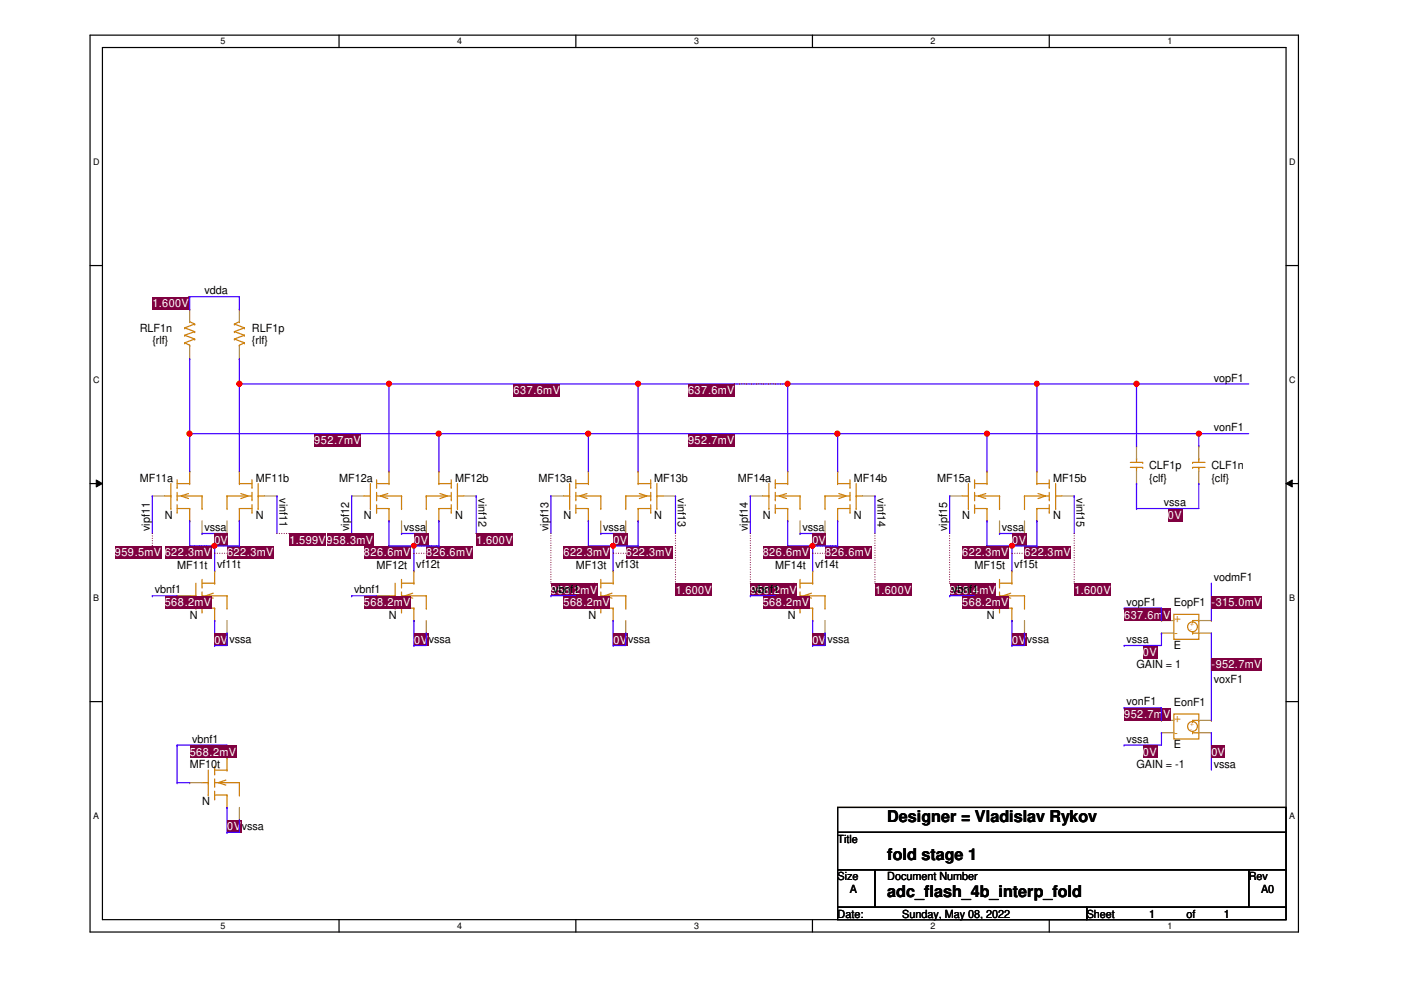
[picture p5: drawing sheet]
<svg xmlns="http://www.w3.org/2000/svg" width="297mm" height="210mm" viewBox="0 0 297 210" stroke-linecap="round" stroke-linejoin="round" font-family="sans-serif">
<g fill="none" stroke="#000" stroke-width=".25">
<path d="M19.1 7.5h256.2v190.1h-256.2zM21.7 10.1h251v184.9h-251zM71.9 7.5v2.6M122.1 7.5v2.6M172.3 7.5v2.6M222.5 7.5v2.6M19.1 56.3h2.6M272.7 56.3h2.6M19.1 102.5h2.6M272.7 102.5h2.6M19.1 148.8h2.6M272.7 148.8h2.6"/>
<path d="M177.6 171.2h95.1v5.3h-95.1zM177.6 176.5h95.1v7.9h-95.1zM71.9 195v2.6M122.1 195v2.6M172.3 195v2.6M177.6 184.4h7.9v8h-7.9zM177.6 192.4h52.8v2.6h-52.8zM185.5 184.4h79.3v8h-79.3zM222.5 195v2.6M230.4 192.4h42.3v2.6h-42.3zM264.8 184.4h7.9v8h-7.9z"/>
</g>
<path d="M20.4 101.8l1.3 .7-1.3 .8zM272.7 102.5l1.3-.7v1.5z" fill="#000"/>
<path d="M20.4 101.8l1.3 .7-1.3 .8zM272.7 102.5l1.3-.7v1.5z" fill="none" stroke="#000" stroke-width=".21"/>
<g fill="none" stroke="#cc8006" stroke-width=".25">
<path d="M39.2 72.7h.1M39.2 71.1h.1M39.2 69.5h.1M39.2 72.7l1 .5M39.2 71.1l2.1 .8M39.2 69.5l2.1 .8M40.2 68.2h.1M40.2 73.2h.1M40.2 73.2v.3M40.2 68.2l1.1 .5M41.3 71.9h.1M41.3 70.3h.1"/>
<path d="M41.3 68.7h.1M41.3 71.9l-2.1 .8M41.3 70.3l-2.1 .8M41.3 68.7l-2.1 .8M49.7 71.9h.1M49.7 70.3h.1M49.7 68.7h.1M49.7 71.9l2.1 .8M49.7 70.3l2.1 .8M49.7 68.7l2.1 .8M50.8 68.2h.1M50.8 73.2h.1"/>
<path d="M50.8 73.2v.3M50.8 68.2l-1.1 .5M51.8 72.7h.1M51.8 71.1h.1M51.8 69.5h.1M51.8 72.7l-1 .5M51.8 71.1l-2.1 .8M51.8 69.5l-2.1 .8M40.2 99.9h.1M40.2 99.9v2.6M50.8 99.9h.1M50.8 99.9v2.6"/>
<path d="M82.5 99.9h.1M82.5 99.9v2.6M93 99.9h.1M93 99.9v2.6M124.8 99.9h.1M124.8 99.9v2.6M135.3 99.9h.1M135.3 99.9v2.6M167 99.9h.1M167 99.9v2.6M177.6 99.9h.1M177.6 99.9v2.6"/>
<path d="M209.3 99.9h.1M209.3 99.9v2.6M219.8 99.9h.1M219.8 99.9v2.6M239.6 99.1h2.7M239.6 98h2.7M241 97.2h.1M241 99.1h.1M241 97.2v.8M241 99.1v.8M242.3 99.1h.1M242.3 98h.1"/>
<path d="M252.9 99.1h.1M252.9 98h.1M252.9 99.1h2.6M252.9 98h2.6M254.2 97.2h.1M254.2 99.1h.1M254.2 97.2v.8M254.2 99.1v.8M34.9 105.2h1.3M36.2 107.8h.1M36.2 105.2h.1M36.2 102.5v5.3"/>
<path d="M37.5 103.3h.1M37.5 106h.1M37.5 108.6h.1M37.5 107.8h2.7M37.5 102.5h2.7M37.5 105.2h5.3M37.5 101.7v1.6M37.5 104.4v1.6M37.5 107v1.6M40 104.6l-1.6 .6 1.6 .5M40.2 107.8h.1M40.2 102.5h.1"/>
<path d="M40.2 110.4h.1M40.2 107.8v2.6M42.8 107.8h.1M42.8 105.2h.1M42.8 105.2v2.6M48.1 107.8h.1M48.1 105.2h.1M48.1 105.2v2.6M48.1 105.2h5.3M50.8 107.8h.1M50.8 102.5h.1M50.8 110.4h.1"/>
<path d="M50.8 107.8v2.6M50.8 107.8h2.6M50.8 102.5h2.6M51.1 104.6l1.5 .6-1.5 .5M53.4 103.3h.1M53.4 106h.1M53.4 108.6h.1M53.4 101.7v1.6M53.4 104.4v1.6M53.4 107v1.6M54.7 107.8h.1M54.7 105.2h.1"/>
<path d="M54.7 105.2h1.3M54.7 102.5v5.3M77.2 105.2h1.3M78.5 107.8h.1M78.5 105.2h.1M78.5 102.5v5.3M79.8 103.3h.1M79.8 106h.1M79.8 108.6h.1M79.8 107.8h2.7M79.8 102.5h2.7M79.8 105.2h5.3"/>
<path d="M79.8 101.7v1.6M79.8 104.4v1.6M79.8 107v1.6M82.2 104.6l-1.6 .6 1.6 .5M82.5 107.8h.1M82.5 102.5h.1M82.5 110.4h.1M82.5 107.8v2.6M85.1 107.8h.1M85.1 105.2h.1M85.1 105.2v2.6M90.4 107.8h.1"/>
<path d="M90.4 105.2h.1M90.4 105.2h5.3M90.4 105.2v2.6M93 107.8h.1M93 102.5h.1M93 110.4h.1M93 107.8h2.7M93 102.5h2.7M93 107.8v2.6M93.3 104.6l1.6 .6-1.6 .5M95.7 103.3h.1M95.7 106h.1"/>
<path d="M95.7 108.6h.1M95.7 101.7v1.6M95.7 104.4v1.6M95.7 107v1.6M97 107.8h.1M97 105.2h.1M97 105.2h1.3M97 102.5v5.3M119.5 105.2h1.3M120.8 107.8h.1M120.8 105.2h.1M120.8 102.5v5.3"/>
<path d="M122.1 103.3h.1M122.1 106h.1M122.1 108.6h.1M122.1 107.8h2.7M122.1 102.5h2.7M122.1 105.2h5.3M122.1 101.7v1.6M122.1 104.4v1.6M122.1 107v1.6M124.5 104.6l-1.6 .6 1.6 .5M124.8 107.8h.1M124.8 102.5h.1"/>
<path d="M124.8 110.4h.1M124.8 107.8v2.6M127.4 107.8h.1M127.4 105.2h.1M127.4 105.2v2.6M132.7 107.8h.1M132.7 105.2h.1M132.7 105.2h5.3M132.7 105.2v2.6M135.3 107.8h.1M135.3 102.5h.1M135.3 110.4h.1"/>
<path d="M135.3 107.8h2.7M135.3 102.5h2.7M135.3 107.8v2.6M135.6 104.6l1.6 .6-1.6 .5M138 103.3h.1M138 106h.1M138 108.6h.1M138 101.7v1.6M138 104.4v1.6M138 107v1.6M139.3 107.8h.1M139.3 105.2h.1"/>
<path d="M139.3 105.2h1.3M139.3 102.5v5.3M161.7 105.2h1.3M163 107.8h.1M163 105.2h.1M163 102.5v5.3M164.4 103.3h.1M164.4 106h.1M164.4 108.6h.1M164.4 107.8h2.6M164.4 102.5h2.6M164.4 105.2h5.2"/>
<path d="M164.4 101.7v1.6M164.4 104.4v1.6M164.4 107v1.6M166.8 104.6l-1.7 .6 1.7 .5M167 107.8h.1M167 102.5h.1M167 110.4h.1M167 107.8v2.6M169.6 107.8h.1M169.6 105.2h.1M169.6 105.2v2.6M174.9 107.8h.1"/>
<path d="M174.9 105.2h.1M174.9 105.2h5.3M174.9 105.2v2.6M177.6 107.8h.1M177.6 102.5h.1M177.6 110.4h.1M177.6 107.8h2.6M177.6 102.5h2.6M177.6 107.8v2.6M177.8 104.6l1.6 .6-1.6 .5M180.2 103.3h.1M180.2 106h.1"/>
<path d="M180.2 108.6h.1M180.2 101.7v1.6M180.2 104.4v1.6M180.2 107v1.6M181.5 107.8h.1M181.5 105.2h.1M181.5 105.2h1.3M181.5 102.5v5.3M204 105.2h1.3M205.3 107.8h.1M205.3 105.2h.1M205.3 102.5v5.3"/>
<path d="M206.6 103.3h.1M206.6 106h.1M206.6 108.6h.1M206.6 107.8h2.7M206.6 102.5h2.7M206.6 105.2h5.3M206.6 101.7v1.6M206.6 104.4v1.6M206.6 107v1.6M209 104.6l-1.6 .6 1.6 .5M209.3 107.8h.1M209.3 102.5h.1"/>
<path d="M209.3 110.4h.1M209.3 107.8v2.6M211.9 107.8h.1M211.9 105.2h.1M211.9 105.2v2.6M217.2 107.8h.1M217.2 105.2h.1M217.2 105.2h5.3M217.2 105.2v2.6M219.8 107.8h.1M219.8 102.5h.1M219.8 110.4h.1"/>
<path d="M219.8 107.8h2.7M219.8 102.5h2.7M219.8 107.8v2.6M220.1 104.6l1.6 .6-1.6 .5M222.5 103.3h.1M222.5 106h.1M222.5 108.6h.1M222.5 101.7v1.6M222.5 104.4v1.6M222.5 107v1.6M223.8 107.8h.1M223.8 105.2h.1"/>
<path d="M223.8 105.2h1.3M223.8 102.5v5.3M40.2 126.3h1.3M41.5 128.9h.1M41.5 126.3h.1M41.5 123.7v5.2M42.8 124.5h.1M42.8 127.1h.1M42.8 129.8h.1M42.8 128.9h2.7M42.8 123.7h2.7M42.8 126.3h5.3"/>
<path d="M42.8 122.9v1.6M42.8 125.5v1.6M42.8 128.1v1.7M45.2 125.8l-1.6 .5 1.6 .5M45.5 128.9h.1M45.5 123.7h.1M45.5 131.6h.1M45.5 121h.1M45.5 121v2.7M45.5 128.9v2.7M48.1 128.9h.1M48.1 126.3h.1"/>
<path d="M48.1 126.3v2.6M82.5 126.3h1.3M83.8 128.9h.1M83.8 126.3h.1M83.8 123.7v5.2M85.1 124.5h.1M85.1 127.1h.1M85.1 129.8h.1M85.1 128.9h2.7M85.1 123.7h2.7M85.1 126.3h5.3M85.1 122.9v1.6"/>
<path d="M85.1 125.5v1.6M85.1 128.1v1.7M87.5 125.8l-1.6 .5 1.6 .5M87.8 128.9h.1M87.8 123.7h.1M87.8 131.6h.1M87.8 121h.1M87.8 121v2.7M87.8 128.9v2.7M90.4 128.9h.1M90.4 126.3h.1M90.4 126.3v2.6"/>
<path d="M124.8 126.3h1.3M126.1 128.9h.1M126.1 126.3h.1M126.1 123.7v5.2M127.4 124.5h.1M127.4 127.1h.1M127.4 129.8h.1M127.4 128.9h2.6M127.4 123.7h2.6M127.4 126.3h5.3M127.4 122.9v1.6M127.4 125.5v1.6"/>
<path d="M127.4 128.1v1.7M129.8 125.8l-1.6 .5 1.6 .5M130 128.9h.1M130 123.7h.1M130 131.6h.1M130 121h.1M130 121v2.7M130 128.9v2.7M132.7 128.9h.1M132.7 126.3h.1M132.7 126.3v2.6M167 126.3h1.3"/>
<path d="M168.3 128.9h.1M168.3 126.3h.1M168.3 123.7v5.2M169.6 124.5h.1M169.6 127.1h.1M169.6 129.8h.1M169.6 122.9v1.6M169.6 125.5v1.6M169.6 128.1v1.7M169.6 128.9h2.7M169.6 123.7h2.7M169.6 126.3h5.3"/>
<path d="M172 125.8l-1.6 .5 1.6 .5M172.3 128.9h.1M172.3 123.7h.1M172.3 131.6h.1M172.3 121h.1M172.3 121v2.7M172.3 128.9v2.7M174.9 128.9h.1M174.9 126.3h.1M174.9 126.3v2.6M209.3 126.3h1.3M210.6 128.9h.1"/>
<path d="M210.6 126.3h.1M210.6 123.7v5.2M211.9 124.5h.1M211.9 127.1h.1M211.9 129.8h.1M211.9 128.9h2.6M211.9 123.7h2.6M211.9 126.3h5.3M211.9 122.9v1.6M211.9 125.5v1.6M211.9 128.1v1.7M214.3 125.8l-1.6 .5 1.6 .5"/>
<path d="M214.5 128.9h.1M214.5 123.7h.1M214.5 131.6h.1M214.5 121h.1M214.5 121v2.7M214.5 128.9v2.7M217.2 128.9h.1M217.2 126.3h.1M217.2 126.3v2.6M248.9 130.3h5.3v5.3h-5.3zM252.9 134.2h.1M252.9 131.9h.1"/>
<path d="M252.9 134h.1M252.9 134.2h1.3M252.9 134v.2M254.2 131.6h.1M254.2 131.6h-1.3v.3M248.9 151.4h5.3v5.3h-5.3zM252.9 155.4h.1M252.9 153h.1M252.9 155.1h.1M252.9 155.1v.3M252.9 155.4h1.3M254.2 152.7h.1"/>
<path d="M254.2 152.7h-1.3v.3M42.8 165.9h1.4M44.2 168.6h.1M44.2 165.9h.1M44.2 163.3v5.3M45.5 164.1h.1M45.5 166.7h.1M45.5 169.4h.1M45.5 168.6h2.6M45.5 163.3h2.6M45.5 165.9h5.3M45.5 162.5v1.6"/>
<path d="M45.5 165.1v1.6M45.5 167.8v1.6M47.9 165.4l-1.6 .5 1.6 .6M48.1 168.6h.1M48.1 163.3h.1M48.1 171.2h.1M48.1 160.7h.1M48.1 160.7v2.6M48.1 168.6v2.6M50.8 168.6h.1M50.8 165.9h.1M50.8 165.9v2.7"/>
<circle cx="252.8" cy="132.9" r="1.04"/>
<circle cx="252.8" cy="154" r="1.04"/>
</g>
<g fill="none" stroke="#a84" stroke-width=".25">
<path d="M40.2 65.5h.1M40.2 76.1h.1M40.2 65.5v2.7M40.2 73.5v2.6M50.8 65.5h.1M50.8 76.1h.1M50.8 65.5v2.7M50.8 73.5v2.6M40.2 99.9h.1M50.8 99.9h.1M82.5 99.9h.1M93 99.9h.1"/>
<path d="M124.8 99.9h.1M135.3 99.9h.1M167 99.9h.1M177.6 99.9h.1M209.3 99.9h.1M219.8 99.9h.1M241 94.6h.1M241 94.6v2.6M241 99.9v2.6M254.2 94.6h.1M254.2 94.6v2.6M254.2 99.9v2.6"/>
<path d="M32.3 105.2h.1M32.3 105.2h2.6M40.2 110.4h.1M42.8 113.1h.1M42.8 110.4v2.7M48.1 113.1h.1M48.1 110.4v2.7M50.8 110.4h.1M56 105.2h2.7M58.7 105.2h.1M74.5 105.2h.1M74.5 105.2h2.7"/>
<path d="M82.5 110.4h.1M85.1 113.1h.1M85.1 110.4v2.7M90.4 113.1h.1M90.4 110.4v2.7M93 110.4h.1M98.3 105.2h2.7M101 105.2h.1M116.8 105.2h.1M116.8 105.2h2.7M124.8 110.4h.1M127.4 113.1h.1"/>
<path d="M127.4 110.4v2.7M132.7 113.1h.1M132.7 110.4v2.7M135.3 110.4h.1M140.6 105.2h2.6M143.2 105.2h.1M159.1 105.2h.1M159.1 105.2h2.6M167 110.4h.1M169.6 113.1h.1M169.6 110.4v2.7M174.9 113.1h.1"/>
<path d="M174.9 110.4v2.7M177.6 110.4h.1M182.8 105.2h2.7M185.5 105.2h.1M201.3 105.2h.1M201.3 105.2h2.7M209.3 110.4h.1M211.9 113.1h.1M211.9 110.4v2.7M217.2 113.1h.1M217.2 110.4v2.7M219.8 110.4h.1"/>
<path d="M225.1 105.2h2.7M227.8 105.2h.1M241 102.5h.1M254.2 102.5h.1M37.5 126.3h.1M37.5 126.3h2.7M45.5 131.6h.1M45.5 121h.1M48.1 134.2h.1M48.1 131.6v2.6M79.8 126.3h.1M79.8 126.3h2.7"/>
<path d="M87.8 131.6h.1M87.8 121h.1M90.4 134.2h.1M90.4 131.6v2.6M122.1 126.3h.1M122.1 126.3h2.7M130 131.6h.1M130 121h.1M132.7 134.2h.1M132.7 131.6v2.6M164.4 126.3h.1M164.4 126.3h2.6"/>
<path d="M172.3 131.6h.1M172.3 121h.1M174.9 134.2h.1M174.9 131.6v2.6M206.6 126.3h.1M206.6 126.3h2.7M214.5 131.6h.1M214.5 121h.1M217.2 134.2h.1M217.2 131.6v2.6M246.3 131.6h.1M246.3 134.2h.1"/>
<path d="M246.3 131.6h2.6M246.3 134.2h2.6M254.2 131.6h2.6M254.2 134.2h2.6M256.8 131.6h.1M256.8 134.2h.1M246.3 152.7h.1M246.3 155.4h.1M246.3 152.7h2.6M246.3 155.4h2.6M254.2 152.7h2.6M254.2 155.4h2.6"/>
<path d="M256.8 152.7h.1M256.8 155.4h.1M40.2 165.9h.1M40.2 165.9h2.6M48.1 171.2h.1M48.1 160.7h.1M50.8 173.9h.1M50.8 171.2v2.7"/>
</g>
<path d="M40.2 62.9h.1M40.2 62.9h10.6" fill="none" stroke="#4200ff" stroke-width=".25"/>
<path d="M32.3 62.9h7.8v2.8h-7.8z" fill="#800040"/>
<path d="M40 62.9h.1M40.2 62.9h-.2" fill="none" stroke="#800040" stroke-width=".25" stroke-dasharray="0 .5"/>
<path d="M40.2 65.5h.1M40.2 76.1h.1M40.2 62.9v2.6M40.2 76.1v15.8M50.8 65.5h.1M50.8 76.1h.1M50.8 62.9v2.6M50.8 76.1v23.8M50.8 81.4h.1M50.8 81.4h31.7" fill="none" stroke="#4200ff" stroke-width=".25"/>
<circle cx="50.8" cy="81.4" r=".51" fill="#f00"/>
<circle cx="50.8" cy="81.4" r=".51" fill="none" stroke="#f00" stroke-width=".25"/>
<path d="M82.5 81.4h.1M82.5 81.4h52.8" fill="none" stroke="#4200ff" stroke-width=".25"/>
<circle cx="82.5" cy="81.4" r=".51" fill="#f00"/>
<circle cx="82.5" cy="81.4" r=".51" fill="none" stroke="#f00" stroke-width=".25"/>
<g fill="#800040">
<path d="M108.9 81.4h4.2v2.8h-4.2z"/>
<path d="M113.1 81.4h5.7v2.8h-5.7z"/>
</g>
<path d="M82.5 81.4h.1M82.5 81.4v18.5M135.3 81.4h.1M135.3 81.4v18.5M135.3 81.4h31.7" fill="none" stroke="#4200ff" stroke-width=".25"/>
<circle cx="167" cy="81.4" r=".5" fill="#f00"/>
<circle cx="167" cy="81.4" r=".5" fill="none" stroke="#f00" stroke-width=".25"/>
<circle cx="135.3" cy="81.4" r=".51" fill="#f00"/>
<circle cx="135.3" cy="81.4" r=".51" fill="none" stroke="#f00" stroke-width=".25"/>
<path d="M167 81.4h.1M167 81.4h52.8" fill="none" stroke="#4200ff" stroke-width=".25"/>
<circle cx="219.8" cy="81.4" r=".5" fill="#f00"/>
<circle cx="219.8" cy="81.4" r=".5" fill="none" stroke="#f00" stroke-width=".25"/>
<g fill="#800040">
<path d="M145.9 81.4h4.2v2.8h-4.2z"/>
<path d="M150.1 81.4h5.7v2.8h-5.7z"/>
</g>
<path d="M155.7 81.4h.1M167 81.4h-11.3" fill="none" stroke="#800040" stroke-width=".25" stroke-dasharray="0 .5"/>
<path d="M167 81.4h.1M167 81.4v18.5M219.8 81.4h.1M219.8 81.4h45M219.8 81.4v18.5M241 81.4h.1M241 81.4v13.2" fill="none" stroke="#4200ff" stroke-width=".25"/>
<circle cx="241" cy="81.4" r=".51" fill="#f00"/>
<circle cx="241" cy="81.4" r=".51" fill="none" stroke="#f00" stroke-width=".25"/>
<path d="M40.2 91.9h.1M40.2 91.9v8M40.2 91.9h52.8" fill="none" stroke="#4200ff" stroke-width=".25"/>
<circle cx="93" cy="91.9" r=".51" fill="#f00"/>
<circle cx="93" cy="91.9" r=".51" fill="none" stroke="#f00" stroke-width=".25"/>
<circle cx="40.2" cy="91.9" r=".51" fill="#f00"/>
<circle cx="40.2" cy="91.9" r=".51" fill="none" stroke="#f00" stroke-width=".25"/>
<g fill="#800040">
<path d="M66.6 91.9h4.2v2.8h-4.2z"/>
<path d="M70.9 91.9h5.6v2.8h-5.6z"/>
</g>
<path d="M93 91.9h.1M93 91.9v8M93 91.9h84.6M124.8 91.9h.1" fill="none" stroke="#4200ff" stroke-width=".25"/>
<circle cx="177.5" cy="91.9" r=".51" fill="#f00"/>
<circle cx="177.5" cy="91.9" r=".51" fill="none" stroke="#f00" stroke-width=".25"/>
<circle cx="124.7" cy="91.9" r=".51" fill="#f00"/>
<circle cx="124.7" cy="91.9" r=".51" fill="none" stroke="#f00" stroke-width=".25"/>
<g fill="#800040">
<path d="M145.9 91.9h4.2v2.8h-4.2z"/>
<path d="M150.1 91.9h5.7v2.8h-5.7z"/>
</g>
<path d="M124.8 91.9h.1M124.8 91.9v8M177.6 91.9h.1M177.6 91.9h76.6M177.6 91.9v8M209.3 91.9h.1" fill="none" stroke="#4200ff" stroke-width=".25"/>
<circle cx="254.2" cy="91.9" r=".51" fill="#f00"/>
<circle cx="254.2" cy="91.9" r=".51" fill="none" stroke="#f00" stroke-width=".25"/>
<circle cx="209.3" cy="91.9" r=".51" fill="#f00"/>
<circle cx="209.3" cy="91.9" r=".51" fill="none" stroke="#f00" stroke-width=".25"/>
<path d="M209.3 91.9h.1M209.3 91.9v8M254.2 91.9h.1M254.2 91.9h10.6M254.2 91.9v2.7M32.3 105.2h.1M32.3 105.2v7.9M241 102.5h.1M241 102.5v5.3M254.2 102.5h.1M254.2 102.5v5.3" fill="none" stroke="#4200ff" stroke-width=".25"/>
<g fill="#800040">
<path d="M24.3 115.7h4.2v2.8h-4.2z"/>
<path d="M28.6 115.7h5.6v2.8h-5.6z"/>
</g>
<path d="M32.3 113.1v2.6M32.3 115.7h.1" fill="none" stroke="#800040" stroke-width=".25" stroke-dasharray="0 .5"/>
<path d="M58.7 105.2h.1M58.7 105.2v7.9" fill="none" stroke="#4200ff" stroke-width=".25"/>
<path d="M61.4 113.1h7.7v2.8h-7.7z" fill="#800040"/>
<path d="M58.7 113.1h2.6M61.3 113.1h.1" fill="none" stroke="#800040" stroke-width=".25" stroke-dasharray="0 .5"/>
<path d="M74.5 105.2h.1M74.5 105.2v7.9" fill="none" stroke="#4200ff" stroke-width=".25"/>
<g fill="#800040">
<path d="M69.3 113.1h4.1v2.8h-4.1z"/>
<path d="M73.5 113.1h5.7v2.8h-5.7z"/>
</g>
<path d="M74.5 113.1h.1" fill="none" stroke="#800040" stroke-width=".25" stroke-dasharray="0 .5"/>
<path d="M101 105.2h.1M101 105.2v7.9" fill="none" stroke="#4200ff" stroke-width=".25"/>
<path d="M101 113.1h7.8v2.8h-7.8z" fill="#800040"/>
<path d="M101 113.1h.1" fill="none" stroke="#800040" stroke-width=".25" stroke-dasharray="0 .5"/>
<path d="M116.8 105.2h.1M116.8 105.2v7.9" fill="none" stroke="#4200ff" stroke-width=".25"/>
<g fill="#800040">
<path d="M116.8 123.7h4.2v2.7h-4.2z"/>
<path d="M121 123.7h5.7v2.7h-5.7z"/>
</g>
<path d="M116.8 113.1v10.6M116.8 123.7h.1" fill="none" stroke="#800040" stroke-width=".25" stroke-dasharray="0 .5"/>
<path d="M143.2 105.2h.1M143.2 105.2v7.9" fill="none" stroke="#4200ff" stroke-width=".25"/>
<path d="M143.3 123.7h7.7v2.7h-7.7z" fill="#800040"/>
<path d="M143.2 113.1v10.6M143.2 123.7h.1" fill="none" stroke="#800040" stroke-width=".25" stroke-dasharray="0 .5"/>
<path d="M159.1 105.2h.1M159.1 105.2v7.9" fill="none" stroke="#4200ff" stroke-width=".25"/>
<g fill="#800040">
<path d="M159.1 123.7h4.2v2.7h-4.2z"/>
<path d="M163.3 123.7h5.7v2.7h-5.7z"/>
</g>
<path d="M159.1 113.1v10.6M159.1 123.7h.1" fill="none" stroke="#800040" stroke-width=".25" stroke-dasharray="0 .5"/>
<path d="M185.5 105.2h.1M185.5 105.2v7.9" fill="none" stroke="#4200ff" stroke-width=".25"/>
<path d="M185.5 123.7h7.8v2.7h-7.8z" fill="#800040"/>
<path d="M185.5 113.1v10.6M185.5 123.7h.1" fill="none" stroke="#800040" stroke-width=".25" stroke-dasharray="0 .5"/>
<path d="M201.3 105.2h.1M201.3 105.2v7.9" fill="none" stroke="#4200ff" stroke-width=".25"/>
<g fill="#800040">
<path d="M201.3 123.7h4.2v2.7h-4.2z"/>
<path d="M205.6 123.7h5.6v2.7h-5.6z"/>
</g>
<path d="M201.3 113.1v10.6M201.3 123.7h.1" fill="none" stroke="#800040" stroke-width=".25" stroke-dasharray="0 .5"/>
<path d="M227.8 105.2h.1M227.8 105.2v7.9" fill="none" stroke="#4200ff" stroke-width=".25"/>
<path d="M227.8 123.7h7.7v2.7h-7.7z" fill="#800040"/>
<path d="M227.8 113.1v10.6M227.8 123.7h.1" fill="none" stroke="#800040" stroke-width=".25" stroke-dasharray="0 .5"/>
<path d="M241 107.8h.1M241 107.8h13.2" fill="none" stroke="#4200ff" stroke-width=".25"/>
<path d="M247.6 107.8h3.1v2.8h-3.1z" fill="#800040"/>
<path d="M40.2 110.4h.1M40.2 110.4v5.3" fill="none" stroke="#4200ff" stroke-width=".25"/>
<g fill="#800040">
<path d="M48.1 115.7h4.2v2.8h-4.2z"/>
<path d="M52.4 115.7h5.6v2.8h-5.6z"/>
</g>
<path d="M40.2 115.7h7.9M48.1 115.7h.1" fill="none" stroke="#800040" stroke-width=".25" stroke-dasharray="0 .5"/>
<path d="M50.8 110.4h.1M50.8 110.4v5.3M82.5 110.4h.1M82.5 110.4v5.3" fill="none" stroke="#4200ff" stroke-width=".25"/>
<g fill="#800040">
<path d="M77.2 115.7h4.2v2.8h-4.2z"/>
<path d="M81.4 115.7h5.7v2.8h-5.7z"/>
</g>
<path d="M82.5 115.7h.1" fill="none" stroke="#800040" stroke-width=".25" stroke-dasharray="0 .5"/>
<path d="M93 110.4h.1M93 110.4v5.3" fill="none" stroke="#4200ff" stroke-width=".25"/>
<g fill="#800040">
<path d="M77.2 115.7h4.2v2.8h-4.2z"/>
<path d="M81.4 115.7h5.7v2.8h-5.7z"/>
</g>
<path d="M87 115.7h.1M93 115.7h-6" fill="none" stroke="#800040" stroke-width=".25" stroke-dasharray="0 .5"/>
<path d="M124.8 110.4h.1M124.8 110.4v5.3" fill="none" stroke="#4200ff" stroke-width=".25"/>
<g fill="#800040">
<path d="M119.5 115.7h4.2v2.8h-4.2z"/>
<path d="M123.7 115.7h5.7v2.8h-5.7z"/>
</g>
<path d="M124.8 115.7h.1" fill="none" stroke="#800040" stroke-width=".25" stroke-dasharray="0 .5"/>
<path d="M135.3 110.4h.1M135.3 110.4v5.3M167 110.4h.1M167 110.4v5.3" fill="none" stroke="#4200ff" stroke-width=".25"/>
<g fill="#800040">
<path d="M161.7 115.7h4.2v2.8h-4.2z"/>
<path d="M165.9 115.7h5.7v2.8h-5.7z"/>
</g>
<path d="M167 115.7h.1" fill="none" stroke="#800040" stroke-width=".25" stroke-dasharray="0 .5"/>
<path d="M177.6 110.4h.1M177.6 110.4v5.3" fill="none" stroke="#4200ff" stroke-width=".25"/>
<g fill="#800040">
<path d="M161.7 115.7h4.2v2.8h-4.2z"/>
<path d="M165.9 115.7h5.7v2.8h-5.7z"/>
</g>
<path d="M171.5 115.7h.1M177.6 115.7h-6.1" fill="none" stroke="#800040" stroke-width=".25" stroke-dasharray="0 .5"/>
<path d="M209.3 110.4h.1M209.3 110.4v5.3" fill="none" stroke="#4200ff" stroke-width=".25"/>
<g fill="#800040">
<path d="M204 115.7h2.8v2.8h-2.8z"/>
<path d="M206.8 115.7h7.1v2.8h-7.1z"/>
</g>
<path d="M209.3 115.7h.1" fill="none" stroke="#800040" stroke-width=".25" stroke-dasharray="0 .5"/>
<path d="M42.8 113.1h.1M42.8 113.1h5.3M219.8 110.4h.1M219.8 110.4v5.3" fill="none" stroke="#4200ff" stroke-width=".25"/>
<path d="M45.5 113.1h2.8v2.8h-2.8z" fill="#800040"/>
<path d="M85.1 113.1h.1M85.1 113.1h5.3" fill="none" stroke="#4200ff" stroke-width=".25"/>
<path d="M87.8 113.1h3v2.8h-3z" fill="#800040"/>
<path d="M127.4 113.1h.1M127.4 113.1h5.3" fill="none" stroke="#4200ff" stroke-width=".25"/>
<path d="M130 113.1h3.1v2.8h-3.1z" fill="#800040"/>
<path d="M169.6 113.1h.1M169.6 113.1h5.3" fill="none" stroke="#4200ff" stroke-width=".25"/>
<path d="M172.3 113.1h2.8v2.8h-2.8z" fill="#800040"/>
<path d="M211.9 113.1h.1M211.9 113.1h5.3" fill="none" stroke="#4200ff" stroke-width=".25"/>
<path d="M214.6 113.1h3v2.8h-3z" fill="#800040"/>
<path d="M40.2 115.7h5.3M45.5 115.7h.1" fill="none" stroke="#4200ff" stroke-width=".25"/>
<circle cx="45.5" cy="115.7" r=".5" fill="#f00"/>
<circle cx="45.5" cy="115.7" r=".5" fill="none" stroke="#f00" stroke-width=".25"/>
<g fill="#800040">
<path d="M34.9 115.7h4.2v2.8h-4.2z"/>
<path d="M39.2 115.7h5.6v2.8h-5.6z"/>
</g>
<path d="M82.5 115.7h5.3M87.8 115.7h.1" fill="none" stroke="#4200ff" stroke-width=".25"/>
<circle cx="87.7" cy="115.7" r=".49" fill="#f00"/>
<circle cx="87.7" cy="115.7" r=".49" fill="none" stroke="#f00" stroke-width=".25"/>
<g fill="#800040">
<path d="M90.4 115.7h4.2v2.8h-4.2z"/>
<path d="M94.6 115.7h5.7v2.8h-5.7z"/>
</g>
<path d="M87.8 115.7h2.6M90.4 115.7h.1" fill="none" stroke="#800040" stroke-width=".25" stroke-dasharray="0 .5"/>
<path d="M124.8 115.7h5.2M130 115.7h.1" fill="none" stroke="#4200ff" stroke-width=".25"/>
<g fill="#800040">
<path d="M119.5 115.7h4.2v2.8h-4.2z"/>
<path d="M123.7 115.7h5.7v2.8h-5.7z"/>
</g>
<path d="M167 115.7h5.3M172.3 115.7h.1" fill="none" stroke="#4200ff" stroke-width=".25"/>
<g fill="#800040">
<path d="M174.9 115.7h4.2v2.8h-4.2z"/>
<path d="M179.2 115.7h5.6v2.8h-5.6z"/>
</g>
<path d="M172.3 115.7h2.6M174.9 115.7h.1" fill="none" stroke="#800040" stroke-width=".25" stroke-dasharray="0 .5"/>
<g fill="#800040">
<path d="M161.7 115.7h4.2v2.8h-4.2z"/>
<path d="M165.9 115.7h5.7v2.8h-5.7z"/>
</g>
<path d="M209.3 115.7h5.2M214.5 115.7h.1" fill="none" stroke="#4200ff" stroke-width=".25"/>
<circle cx="214.6" cy="115.7" r=".5" fill="#f00"/>
<circle cx="214.6" cy="115.7" r=".5" fill="none" stroke="#f00" stroke-width=".25"/>
<g fill="#800040">
<path d="M217.2 115.7h2.8v2.8h-2.8z"/>
<path d="M220 115.7h7.1v2.8h-7.1z"/>
</g>
<path d="M214.5 115.7h2.7M217.2 115.7h.1" fill="none" stroke="#800040" stroke-width=".25" stroke-dasharray="0 .5"/>
<g fill="#800040">
<path d="M204 115.7h2.8v2.8h-2.8z"/>
<path d="M206.8 115.7h7.1v2.8h-7.1z"/>
</g>
<path d="M256.8 123.7h.1M256.8 123.7v7.9" fill="none" stroke="#4200ff" stroke-width=".25"/>
<g fill="#800040">
<path d="M256.8 126.3h.9v2.8h-.9z"/>
<path d="M257.8 126.3h9.7v2.8h-9.7z"/>
</g>
<path d="M238.3 128.9h.1M238.3 128.9h8" fill="none" stroke="#4200ff" stroke-width=".25"/>
<g fill="#800040">
<path d="M238.3 128.9h4.2v2.8h-4.2z"/>
<path d="M242.6 128.9h5.6v2.8h-5.6z"/>
</g>
<path d="M246.3 128.9h.1M246.3 134.2h.1M246.3 128.9v2.7M246.3 134.2v2.7M256.8 134.2h.1M256.8 134.2v18.5" fill="none" stroke="#4200ff" stroke-width=".25"/>
<g fill="#800040">
<path d="M256.8 139.5h.9v2.8h-.9z"/>
<path d="M257.8 139.5h9.7v2.8h-9.7z"/>
</g>
<path d="M238.3 136.9h.1M238.3 136.9h8" fill="none" stroke="#4200ff" stroke-width=".25"/>
<path d="M242.3 136.9h3.1v2.7h-3.1z" fill="#800040"/>
<path d="M238.3 150.1h.1M238.3 150.1h8" fill="none" stroke="#4200ff" stroke-width=".25"/>
<g fill="#800040">
<path d="M238.3 150.1h4.2v2.7h-4.2z"/>
<path d="M242.6 150.1h5.6v2.7h-5.6z"/>
</g>
<path d="M246.3 150.1h.1M246.3 155.4h.1M246.3 150.1v2.6M246.3 155.4v2.6M256.8 155.4h.1M256.8 155.4v7.9" fill="none" stroke="#4200ff" stroke-width=".25"/>
<path d="M256.8 158h2.8v2.7h-2.8z" fill="#800040"/>
<path d="M238.3 158h.1M238.3 158h8" fill="none" stroke="#4200ff" stroke-width=".25"/>
<path d="M242.3 158h3.1v2.7h-3.1z" fill="#800040"/>
<path d="M45.5 115.7h.1M45.5 115.7v5.3" fill="none" stroke="#4200ff" stroke-width=".25"/>
<g fill="#800040">
<path d="M48.1 115.7h4.2v2.8h-4.2z"/>
<path d="M52.4 115.7h5.6v2.8h-5.6z"/>
</g>
<path d="M45.5 117.3h.1M48.1 117.3h-2.6" fill="none" stroke="#800040" stroke-width=".25" stroke-dasharray="0 .5"/>
<path d="M87.8 115.7h.1M87.8 115.7v5.3" fill="none" stroke="#4200ff" stroke-width=".25"/>
<g fill="#800040">
<path d="M90.4 115.7h4.2v2.8h-4.2z"/>
<path d="M94.6 115.7h5.7v2.8h-5.7z"/>
</g>
<path d="M87.8 117.3h.1M90.4 117.3h-2.6" fill="none" stroke="#800040" stroke-width=".25" stroke-dasharray="0 .5"/>
<path d="M130 115.7h.1M130 115.7v5.3" fill="none" stroke="#4200ff" stroke-width=".25"/>
<circle cx="130" cy="115.7" r=".5" fill="#f00"/>
<circle cx="130" cy="115.7" r=".5" fill="none" stroke="#f00" stroke-width=".25"/>
<g fill="#800040">
<path d="M132.7 115.7h4.2v2.8h-4.2z"/>
<path d="M136.9 115.7h5.7v2.8h-5.7z"/>
</g>
<path d="M130 117.3h.1M132.7 117.3h-2.7" fill="none" stroke="#800040" stroke-width=".25" stroke-dasharray="0 .5"/>
<path d="M172.3 115.7h.1M172.3 115.7v5.3" fill="none" stroke="#4200ff" stroke-width=".25"/>
<g fill="#800040">
<path d="M174.9 115.7h4.2v2.8h-4.2z"/>
<path d="M179.2 115.7h5.6v2.8h-5.6z"/>
</g>
<path d="M172.3 117.3h.1M174.9 117.3h-2.6" fill="none" stroke="#800040" stroke-width=".25" stroke-dasharray="0 .5"/>
<path d="M214.5 115.7h.1M214.5 115.7v5.3" fill="none" stroke="#4200ff" stroke-width=".25"/>
<g fill="#800040">
<path d="M217.2 115.7h2.8v2.8h-2.8z"/>
<path d="M220 115.7h7.1v2.8h-7.1z"/>
</g>
<path d="M214.5 117.3h.1M217.2 117.3h-2.7" fill="none" stroke="#800040" stroke-width=".25" stroke-dasharray="0 .5"/>
<path d="M32.3 126.3h.1M32.3 126.3h5.2" fill="none" stroke="#4200ff" stroke-width=".25"/>
<g fill="#800040">
<path d="M34.9 126.3h4.2v2.8h-4.2z"/>
<path d="M39.2 126.3h5.6v2.8h-5.6z"/>
</g>
<path d="M74.5 126.3h.1M74.5 126.3h5.3" fill="none" stroke="#4200ff" stroke-width=".25"/>
<g fill="#800040">
<path d="M77.2 126.3h4.2v2.8h-4.2z"/>
<path d="M81.4 126.3h5.7v2.8h-5.7z"/>
</g>
<path d="M116.8 126.3h.1M116.8 126.3h5.3" fill="none" stroke="#4200ff" stroke-width=".25"/>
<g fill="#800040">
<path d="M119.5 126.3h4.2v2.8h-4.2z"/>
<path d="M123.7 126.3h5.7v2.8h-5.7z"/>
</g>
<path d="M159.1 126.3h.1M159.1 126.3h5.3" fill="none" stroke="#4200ff" stroke-width=".25"/>
<g fill="#800040">
<path d="M161.7 126.3h4.2v2.8h-4.2z"/>
<path d="M165.9 126.3h5.7v2.8h-5.7z"/>
</g>
<path d="M201.3 126.3h.1M201.3 126.3h5.3" fill="none" stroke="#4200ff" stroke-width=".25"/>
<g fill="#800040">
<path d="M204 126.3h2.8v2.8h-2.8z"/>
<path d="M206.8 126.3h7.1v2.8h-7.1z"/>
</g>
<path d="M45.5 131.6h.1M45.5 131.6v5.3" fill="none" stroke="#4200ff" stroke-width=".25"/>
<path d="M45.5 134.2h2.8v2.8h-2.8z" fill="#800040"/>
<path d="M87.8 131.6h.1M87.8 131.6v5.3" fill="none" stroke="#4200ff" stroke-width=".25"/>
<path d="M87.8 134.2h3v2.8h-3z" fill="#800040"/>
<path d="M130 131.6h.1M130 131.6v5.3" fill="none" stroke="#4200ff" stroke-width=".25"/>
<path d="M130 134.2h3.1v2.8h-3.1z" fill="#800040"/>
<path d="M172.3 131.6h.1M172.3 131.6v5.3" fill="none" stroke="#4200ff" stroke-width=".25"/>
<path d="M172.3 134.2h2.8v2.8h-2.8z" fill="#800040"/>
<path d="M214.5 131.6h.1M214.5 131.6v5.3" fill="none" stroke="#4200ff" stroke-width=".25"/>
<path d="M214.6 134.2h3v2.8h-3z" fill="#800040"/>
<g fill="none" stroke="#4200ff" stroke-width=".25">
<path d="M45.5 136.9h.1M48.1 134.2h.1M48.1 134.2v2.7h-2.6M87.8 136.9h.1M90.4 134.2h.1M90.4 134.2v2.7h-2.6M130 136.9h.1M132.7 134.2h.1M132.7 134.2v2.7h-2.7M172.3 136.9h.1M174.9 134.2h.1M174.9 134.2v2.7h-2.6"/>
<path d="M214.5 136.9h.1M217.2 134.2h.1M217.2 134.2v2.7h-2.7M37.5 158h.1M37.5 158h10.6"/>
</g>
<g fill="#800040">
<path d="M40.2 158h4.2v2.7h-4.2z"/>
<path d="M44.5 158h5.6v2.7h-5.6z"/>
</g>
<path d="M37.5 158h.1M37.5 158v7.9M48.1 158h.1M48.1 158v2.7" fill="none" stroke="#4200ff" stroke-width=".25"/>
<g fill="#800040">
<path d="M40.2 158h4.2v2.7h-4.2z"/>
<path d="M44.5 158h5.6v2.7h-5.6z"/>
</g>
<path d="M37.5 165.9h.1M37.5 165.9h2.7M48.1 171.2h.1M48.1 171.2v5.3" fill="none" stroke="#4200ff" stroke-width=".25"/>
<path d="M48.2 173.9h3v2.7h-3z" fill="#800040"/>
<path d="M172.3 115.7h5.3M177.6 115.7h.1M48.1 176.5h.1M50.8 173.9h.1M50.8 173.9v2.6h-2.7" fill="none" stroke="#4200ff" stroke-width=".25"/>
<circle cx="172.3" cy="115.7" r=".5" fill="#f00"/>
<circle cx="172.3" cy="115.7" r=".5" fill="none" stroke="#f00" stroke-width=".25"/>
<path d="M45.5 115.7h5.3M50.8 115.7h.1M87.8 115.7h5.2M93 115.7h.1M130 115.7h5.3M135.3 115.7h.1M214.5 115.7h5.3M219.8 115.7h.1" fill="none" stroke="#4200ff" stroke-width=".25"/>
<circle cx="50.8" cy="81.4" r=".51" fill="#f00"/>
<circle cx="50.8" cy="81.4" r=".51" fill="none" stroke="#f00" stroke-width=".25"/>
<circle cx="82.5" cy="81.4" r=".51" fill="#f00"/>
<circle cx="82.5" cy="81.4" r=".51" fill="none" stroke="#f00" stroke-width=".25"/>
<circle cx="167" cy="81.4" r=".5" fill="#f00"/>
<circle cx="167" cy="81.4" r=".5" fill="none" stroke="#f00" stroke-width=".25"/>
<circle cx="135.3" cy="81.4" r=".51" fill="#f00"/>
<circle cx="135.3" cy="81.4" r=".51" fill="none" stroke="#f00" stroke-width=".25"/>
<circle cx="219.8" cy="81.4" r=".5" fill="#f00"/>
<circle cx="219.8" cy="81.4" r=".5" fill="none" stroke="#f00" stroke-width=".25"/>
<circle cx="241" cy="81.4" r=".51" fill="#f00"/>
<circle cx="241" cy="81.4" r=".51" fill="none" stroke="#f00" stroke-width=".25"/>
<circle cx="93" cy="91.9" r=".51" fill="#f00"/>
<circle cx="93" cy="91.9" r=".51" fill="none" stroke="#f00" stroke-width=".25"/>
<circle cx="40.2" cy="91.9" r=".51" fill="#f00"/>
<circle cx="40.2" cy="91.9" r=".51" fill="none" stroke="#f00" stroke-width=".25"/>
<circle cx="177.5" cy="91.9" r=".51" fill="#f00"/>
<circle cx="177.5" cy="91.9" r=".51" fill="none" stroke="#f00" stroke-width=".25"/>
<circle cx="124.7" cy="91.9" r=".51" fill="#f00"/>
<circle cx="124.7" cy="91.9" r=".51" fill="none" stroke="#f00" stroke-width=".25"/>
<circle cx="254.2" cy="91.9" r=".51" fill="#f00"/>
<circle cx="254.2" cy="91.9" r=".51" fill="none" stroke="#f00" stroke-width=".25"/>
<circle cx="209.3" cy="91.9" r=".51" fill="#f00"/>
<circle cx="209.3" cy="91.9" r=".51" fill="none" stroke="#f00" stroke-width=".25"/>
<circle cx="45.5" cy="115.7" r=".5" fill="#f00"/>
<circle cx="45.5" cy="115.7" r=".5" fill="none" stroke="#f00" stroke-width=".25"/>
<circle cx="87.7" cy="115.7" r=".49" fill="#f00"/>
<circle cx="87.7" cy="115.7" r=".49" fill="none" stroke="#f00" stroke-width=".25"/>
<circle cx="214.6" cy="115.7" r=".5" fill="#f00"/>
<circle cx="214.6" cy="115.7" r=".5" fill="none" stroke="#f00" stroke-width=".25"/>
<circle cx="130" cy="115.7" r=".5" fill="#f00"/>
<circle cx="130" cy="115.7" r=".5" fill="none" stroke="#f00" stroke-width=".25"/>
<circle cx="172.3" cy="115.7" r=".5" fill="#f00"/>
<circle cx="172.3" cy="115.7" r=".5" fill="none" stroke="#f00" stroke-width=".25"/>
<g font-size="3.4">
<text x="188.1" y="174.4">Designer = Vladislav Rykov</text>
<text x="188.1" y="182.3">fold stage 1</text>
<text x="188.1" y="190.2">adc_flash_4b_interp_fold</text>
</g>
<g font-size="2.6" fill="#cc8006">
<text x="248.9" y="131.8">+</text>
<text x="248.9" y="135">-</text>
<text x="248.9" y="153">+</text>
<text x="248.9" y="156.2">-</text>
</g>
<g font-size="2.4" fill="#fff">
<text x="32.3" y="65.1">1.600V</text>
<text x="108.9" y="83.6">637</text>
<text x="113.1" y="83.6">.6mV</text>
<text x="145.9" y="83.6">637</text>
<text x="150.1" y="83.6">.6mV</text>
<text x="66.6" y="94.1">952</text>
<text x="70.9" y="94.1">.7mV</text>
<text x="145.9" y="94.1">952</text>
<text x="150.1" y="94.1">.7mV</text>
<text x="247.6" y="110">0V</text>
<text x="24.3" y="117.9">959</text>
<text x="28.6" y="117.9">.5mV</text>
<text x="34.9" y="117.9">622</text>
<text x="39.2" y="117.9">.3mV</text>
<text x="45.5" y="115.3">0V</text>
<text x="48.1" y="117.9">622</text>
<text x="52.4" y="117.9">.3mV</text>
<text x="61.4" y="115.3">1.599V</text>
<text x="69.3" y="115.3">958</text>
<text x="73.5" y="115.3">.3mV</text>
<text x="77.2" y="117.9">826</text>
<text x="81.4" y="117.9">.6mV</text>
<text x="87.8" y="115.3">0V</text>
<text x="90.4" y="117.9">826</text>
<text x="94.6" y="117.9">.6mV</text>
<text x="101" y="115.3">1.600V</text>
<text x="119.5" y="117.9">622</text>
<text x="123.7" y="117.9">.3mV</text>
<text x="130" y="115.3">0V</text>
<text x="132.7" y="117.9">622</text>
<text x="136.9" y="117.9">.3mV</text>
<text x="161.7" y="117.9">826</text>
<text x="165.9" y="117.9">.6mV</text>
<text x="172.3" y="115.3">0V</text>
<text x="174.9" y="117.9">826</text>
<text x="179.2" y="117.9">.6mV</text>
<text x="204" y="117.9">62</text>
<text x="206.8" y="117.9">2.3mV</text>
<text x="214.6" y="115.3">0V</text>
<text x="217.2" y="117.9">62</text>
<text x="220" y="117.9">2.3mV</text>
<text x="116.8" y="125.9">958</text>
<text x="121" y="125.9">.2mV</text>
<text x="143.3" y="125.9">1.600V</text>
<text x="159.1" y="125.9">958</text>
<text x="163.3" y="125.9">.2mV</text>
<text x="185.5" y="125.9">1.600V</text>
<text x="201.3" y="125.9">958</text>
<text x="205.6" y="125.9">.4mV</text>
<text x="227.8" y="125.9">1.600V</text>
<text x="34.9" y="128.5">568</text>
<text x="39.2" y="128.5">.2mV</text>
<text x="77.2" y="128.5">568</text>
<text x="81.4" y="128.5">.2mV</text>
<text x="119.5" y="128.5">568</text>
<text x="123.7" y="128.5">.2mV</text>
<text x="161.7" y="128.5">568</text>
<text x="165.9" y="128.5">.2mV</text>
<text x="204" y="128.5">56</text>
<text x="206.8" y="128.5">8.2mV</text>
<text x="238.3" y="131.1">637</text>
<text x="242.6" y="131.1">.6mV</text>
<text x="257.8" y="128.5">315.0mV</text>
<text x="45.5" y="136.4">0V</text>
<text x="87.8" y="136.4">0V</text>
<text x="130" y="136.4">0V</text>
<text x="172.3" y="136.4">0V</text>
<text x="214.6" y="136.4">0V</text>
<text x="242.3" y="139.1">0V</text>
<text x="256.8" y="141.7">-</text>
<text x="257.8" y="141.7">952.7mV</text>
<text x="238.3" y="152.3">952</text>
<text x="242.6" y="152.3">.7mV</text>
<text x="40.2" y="160.2">568</text>
<text x="44.4" y="160.2">.2mV</text>
<text x="242.3" y="160.2">0V</text>
<text x="256.8" y="160.2">0V</text>
<text x="48.2" y="176.1">0V</text>
</g>
<g font-size="2.4">
<text x="43.3" y="62.4">vdda</text>
<text x="29.6" y="70.4">RLF1n</text>
<text x="53.4" y="70.4">RLF1p</text>
<text x="32.3" y="73">{rlf}</text>
<text x="53.4" y="73">{rlf}</text>
<text x="257.3" y="80.9">vopF1</text>
<text x="257.3" y="91.4">vonF1</text>
<text x="243.6" y="99.4">CLF1p</text>
<text x="256.8" y="99.4">CLF1n</text>
<text x="29.6" y="102.1">MF11a</text>
<text x="54.2" y="102.1">MF11b</text>
<text x="59.2" y="105.7" transform="rotate(90 59.2 105.7)">vinf11</text>
<text x="71.9" y="102.1">MF12a</text>
<text x="96.5" y="102.1">MF12b</text>
<text x="101.5" y="105.7" transform="rotate(90 101.5 105.7)">vinf12</text>
<text x="114.2" y="102.1">MF13a</text>
<text x="138.7" y="102.1">MF13b</text>
<text x="143.7" y="105.7" transform="rotate(90 143.7 105.7)">vinf13</text>
<text x="156.4" y="102.1">MF14a</text>
<text x="181" y="102.1">MF14b</text>
<text x="186" y="105.7" transform="rotate(90 186 105.7)">vinf14</text>
<text x="198.7" y="102.1">MF15a</text>
<text x="223.3" y="102.1">MF15b</text>
<text x="228.3" y="105.7" transform="rotate(90 228.3 105.7)">vinf15</text>
<text x="243.6" y="102.1">{clf}</text>
<text x="246.8" y="107.3">vssa</text>
<text x="256.8" y="102.1">{clf}</text>
<text x="31.8" y="112.6" transform="rotate(-90 31.8 112.6)">vipf11</text>
<text x="34.9" y="110">N</text>
<text x="43.3" y="112.6">vssa</text>
<text x="54.2" y="110">N</text>
<text x="74" y="112.6" transform="rotate(-90 74 112.6)">vipf12</text>
<text x="77.2" y="110">N</text>
<text x="85.6" y="112.6">vssa</text>
<text x="96.5" y="110">N</text>
<text x="116.3" y="112.6" transform="rotate(-90 116.3 112.6)">vipf13</text>
<text x="119.5" y="110">N</text>
<text x="127.9" y="112.6">vssa</text>
<text x="138.7" y="110">N</text>
<text x="158.6" y="112.6" transform="rotate(-90 158.6 112.6)">vipf14</text>
<text x="161.7" y="110">N</text>
<text x="170.1" y="112.6">vssa</text>
<text x="181" y="110">N</text>
<text x="200.8" y="112.6" transform="rotate(-90 200.8 112.6)">vipf15</text>
<text x="204" y="110">N</text>
<text x="212.4" y="112.6">vssa</text>
<text x="223.3" y="110">N</text>
<text x="32.8" y="125.8">vbnf1</text>
<text x="37.5" y="120.6">MF11t</text>
<text x="46" y="120.5">vf11t</text>
<text x="75.1" y="125.8">vbnf1</text>
<text x="79.8" y="120.6">MF12t</text>
<text x="88.3" y="120.5">vf12t</text>
<text x="117.3" y="125.8">vbnf1</text>
<text x="122.1" y="120.6">MF13t</text>
<text x="130.5" y="120.5">vf13t</text>
<text x="159.6" y="125.8">vbnf1</text>
<text x="164.4" y="120.6">MF14t</text>
<text x="172.8" y="120.5">vf14t</text>
<text x="201.8" y="125.8">vbnf1</text>
<text x="206.6" y="120.6">MF15t</text>
<text x="215.1" y="120.5">vf15t</text>
<text x="257.3" y="123.1">vodmF1</text>
<text x="40.2" y="131.1">N</text>
<text x="82.5" y="131.1">N</text>
<text x="124.8" y="131.1">N</text>
<text x="167" y="131.1">N</text>
<text x="209.3" y="131.1">N</text>
<text x="238.8" y="128.4">vopF1</text>
<text x="248.9" y="128.5">EopF1 -</text>
<text x="48.6" y="136.4">vssa</text>
<text x="90.9" y="136.4">vssa</text>
<text x="133.2" y="136.4">vssa</text>
<text x="175.4" y="136.4">vssa</text>
<text x="217.7" y="136.4">vssa</text>
<text x="238.8" y="136.4">vssa</text>
<text x="248.9" y="137.5">E</text>
<text x="241" y="141.7">GAIN = 1</text>
<text x="238.8" y="149.6">vonF1</text>
<text x="248.9" y="149.6">EonF1</text>
<text x="257.3" y="144.8">voxF1</text>
<text x="40.7" y="157.5">vbnf1</text>
<text x="238.8" y="157.5">vssa</text>
<text x="248.9" y="158.6">E</text>
<text x="40.2" y="162.9">MF10t</text>
<text x="241" y="162.9">GAIN = -1</text>
<text x="257.3" y="162.8">vssa</text>
<text x="42.8" y="170.8">N</text>
<text x="51.3" y="176">vssa</text>
<text x="177.6" y="178.7">Title</text>
<text x="177.6" y="186.6">Size</text>
<text x="180.2" y="189.3">A</text>
<text x="188.1" y="186.6">Document Number</text>
<text x="264.8" y="186.6">Rev</text>
<text x="267.4" y="189.3">A0</text>
<text x="177.6" y="194.6">Date:</text>
<text x="191.3" y="194.6">Sunday, May 08, 2022</text>
<text x="230.4" y="194.6">Sheet</text>
<text x="243.6" y="194.6">1</text>
<text x="251.5" y="194.6">of</text>
<text x="259.5" y="194.6">1</text>
</g>
<g font-size="1.9">
<text x="46.8" y="9.4">5</text>
<text x="96.9" y="9.4">4</text>
<text x="147.2" y="9.4">3</text>
<text x="197.3" y="9.4">2</text>
<text x="247.5" y="9.4">1</text>
<text x="19.8" y="34.9">D</text>
<text x="273.3" y="34.9">D</text>
<text x="19.8" y="81.1">C</text>
<text x="273.3" y="81.1">C</text>
<text x="19.8" y="127.3">B</text>
<text x="273.3" y="127.3">B</text>
<text x="19.8" y="173.6">A</text>
<text x="273.3" y="173.6">A</text>
<text x="46.8" y="196.9">5</text>
<text x="96.9" y="196.9">4</text>
<text x="147.2" y="196.9">3</text>
<text x="197.3" y="196.9">2</text>
<text x="247.5" y="196.9">1</text>
</g>
<g font-size="1.3" fill="#cc8006">
<text x="252.3" y="133.8">-</text>
<text x="252.3" y="132.8">+</text>
<text x="252.3" y="155">-</text>
<text x="252.3" y="153.9">+</text>
</g>
</svg>
